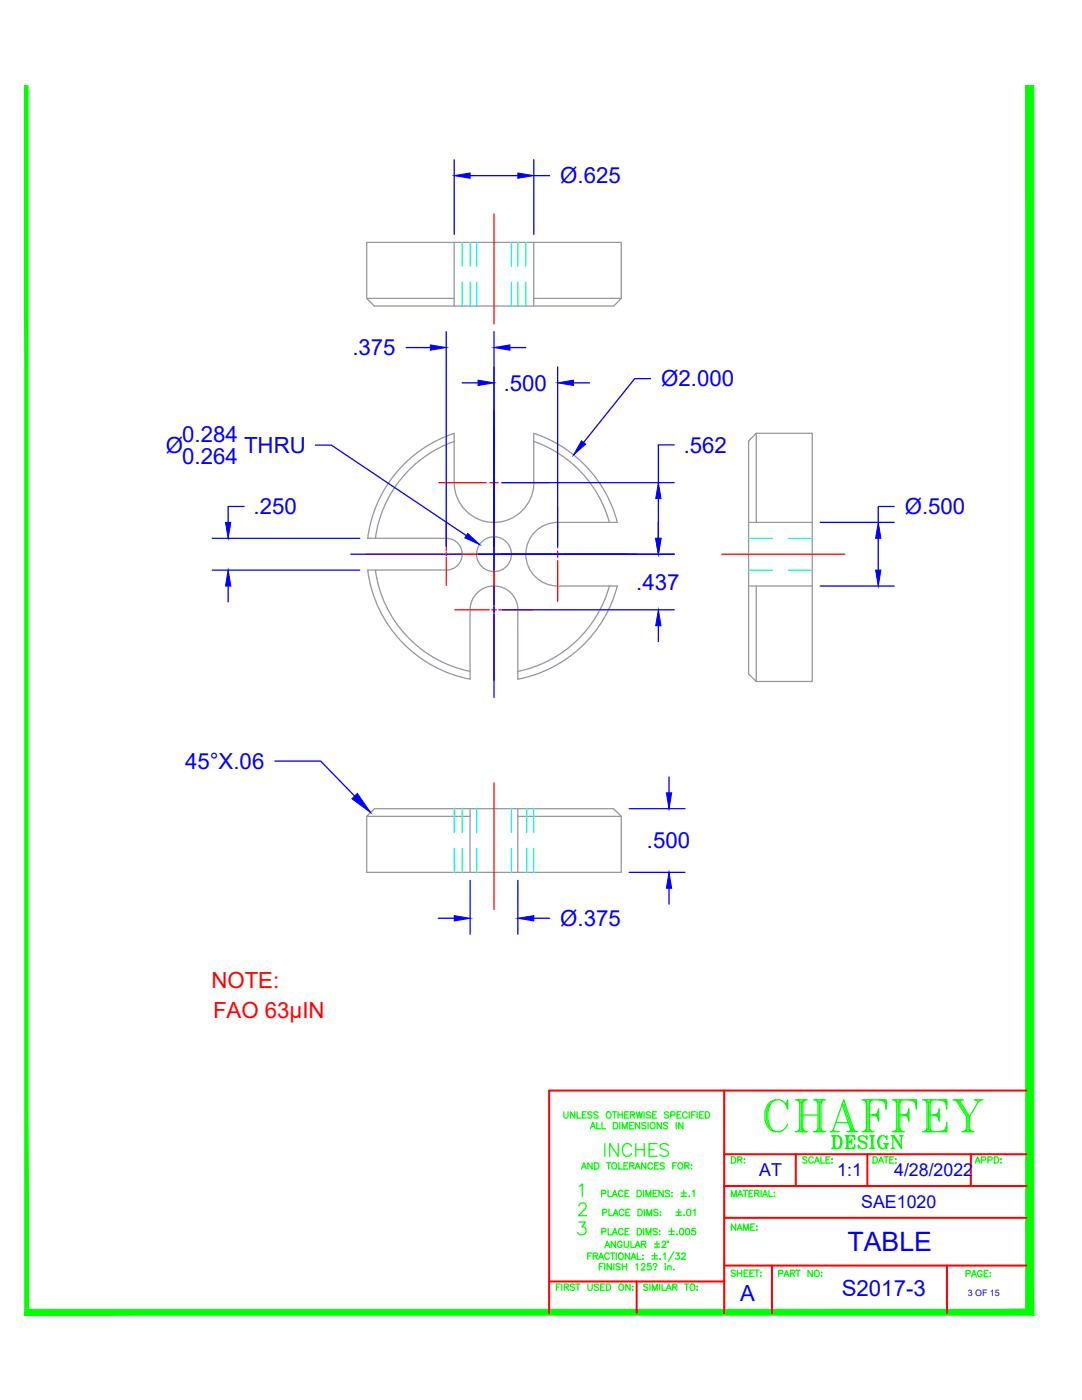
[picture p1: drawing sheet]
<svg xmlns="http://www.w3.org/2000/svg" width="216mm" height="279mm" viewBox="0 0 216 279" stroke-linecap="round" stroke-linejoin="round" font-family="sans-serif">
<!-- layer: OBJECT -->
<g fill="none" stroke="#989898" stroke-width=".25">
<path d="M73.2 59.6v-11.2h50.8v11.2M73.2 59.6l1.5 1.5h47.8l1.5-1.5M73.2 59.6h17.4M90.6 48.4v12.7M106.5 48.4v12.7M106.5 59.6h17.5M90.6 88.1a23.9 23.9 0 0 0-15.7 19.3M106.5 88.1a23.9 23.9 0 0 1 15.1 16.2M150.9 86.5h11.2v49.5h-11.2M150.9 86.5l-1.5 1.5v46.5l1.5 1.5M150.9 86.5v17.8M74.9 113.8a23.9 23.9 0 0 0 18.9 20.2"/>
<path d="M111.3 117h11.9M111.3 116.9a6.3 6.3 0 0 1-6.4-6.3 6.3 6.3 0 0 1 6.4-6.3h11.9a25.4 25.4 0 0 0-16.7-17.8v9.8a7.9 7.9 0 0 1-7.9 8 7.9 7.9 0 0 1-8-8v-9.8a25.4 25.4 0 0 0-17.2 20.9h15.6a3.2 3.2 0 0 1 3.2 3.2 3.2 3.2 0 0 1-3.2 3.2h-15.6a25.4 25.4 0 0 0 20.4 21.7M121.6 117a23.9 23.9 0 0 1-18.3 17M123.2 117a25.4 25.4 0 0 1-19.9 18.5M149.4 104.3h12.7M149.4 117h12.7M150.9 117v19M93.8 121.7a4.8 4.8 0 0 1 4.8-4.8 4.8 4.8 0 0 1 4.7 4.8M93.8 121.7v13.9M103.3 121.7v13.9M73.2 162.9v11.2h50.8v-11.2h-20.7M73.2 162.9l1.5-1.5h47.7l1.6 1.5"/>
<path d="M73.2 162.9h20.6M93.8 161.4v12.7M103.3 161.4v12.7"/>
<circle cx="98.6" cy="110.6" r="3.5"/>
</g>
<!-- layer: CENTER LINE -->
<g fill="none" stroke="#f00" stroke-width=".25">
<path d="M98.6 42.7v22M87.6 96.3h9.4M97.8 96.3h1.6M98.6 85.3v9.4M98.6 95.5v1.6M98.6 97.9v12M100.2 96.3h9.4M73.1 110.6h15.3M88.7 110.6h.7M89 104.4v5.6M89 110.3v.6M89 111.2v5.6"/>
<path d="M89.7 110.6h8.2M98.2 110.6h.7M98.6 110.3v.6M98.6 111.3v9.4M99.3 110.6h10.7M110.6 110.6h1.3M111.3 101.2v8.1M111.3 110v1.2M111.3 111.9v8.1M112.5 110.6h12.5M144 110.6h24.6M90.8 121.7h6.8"/>
<path d="M98.1 121.7h.9M98.6 121.2v1M98.6 122.7v13.1M99.5 121.7h6.9M98.6 156.2v25.3"/>
</g>
<!-- layer: HIDEEN -->
<g fill="none" stroke="#0ff" stroke-width=".25">
<path d="M92.2 48.4v4.7M92.2 56.3v4.8M93.8 48.4v4.7M93.8 56.3v4.8M95.1 48.4v4.7M95.1 56.3v4.8M102.1 48.4v4.7M102.1 56.3v4.8M103.3 48.4v4.7M103.3 56.3v4.8M104.9 48.4v4.7M104.9 56.3v4.8"/>
<path d="M149.4 107.4h4.7M149.4 113.8h4.7M157.3 107.4h4.8M157.3 113.8h4.8M90.6 161.4v4.8M90.6 169.3v4.8M92.2 161.4v4.8M92.2 169.3v4.8M95.1 161.4v4.8M95.1 169.3v4.8M102.1 161.4v4.8M102.1 169.3v4.8"/>
<path d="M105.1 161.4v4.8M105.1 169.3v4.8M106.5 161.4v4.8M106.5 169.3v4.8"/>
</g>
<!-- layer: DIMENSION -->
<g fill="none" stroke="#00f" stroke-width=".25">
<path d="M90.6 31.9v14.9M93.8 35.1h9.5M106.5 31.9v14.9M106.5 35.1h3.2M81.1 69.4h4.8M89 66.2v42.8M92.2 76.4h3.2M98.6 66.2v47.6M101.7 69.4h3.2M111.3 73.2v35.8M114.4 76.4h3.2M129.8 75.6h-3.2l-10.2 12.7"/>
<path d="M62.9 88.8h3.2l26.9 18.1M100.2 96.3h34.3M131.4 99.5v7.9M134.5 88.8h-3.1v7.5M42.4 113.8h29.4M42.4 107.4h29.4M45.5 117v3.1M48.7 101.1h-3.2v3.2M70 110.6h22.2M95.4 110.6h39.1M98.6 117v22.2M163.7 117h14.7"/>
<path d="M163.7 104.3h14.7M175.2 107.4v6.4M178.4 101.1h-3.2v3.2M100.2 121.7h34.3M131.4 124.9v3.1M54.8 151.9h9.2l6.8 7M133.5 155.1v3.1M93.8 175.7v10.7M103.3 175.7v10.7M125.6 174.1h11.1M125.6 161.4h11.1M133.5 177.3v3.1"/>
<path d="M87.5 183.3h3.1M106.5 183.3h3.2"/>
</g>
<g fill="#00f" stroke="#00f" stroke-width=".2">
<path d="M93.3 106.5l2.4 2.2-3-1.4z"/>
<path d="M90.6 35.1l3.2-.6v1.1z"/>
<path d="M103.3 34.5l3.2 .6-3.2 .5z"/>
<path d="M174.7 113.8h1.1l-.6 3.2z"/>
<path d="M175.2 104.3l.6 3.1h-1.1z"/>
<path d="M90.6 182.7l3.2 .6-3.2 .5z"/>
<path d="M103.3 183.3l3.2-.6v1.1z"/>
<path d="M45.5 113.8l.6 3.2h-1.1z"/>
<path d="M45 104.3h1.1l-.6 3.1z"/>
<path d="M130.8 107.4h1.1l-.5 3.2z"/>
<path d="M131.4 121.7l.5 3.2h-1.1z"/>
<path d="M131.4 96.3l.5 3.2h-1.1z"/>
<path d="M133.5 174.1l.5 3.2h-1z"/>
<path d="M133 158.2h1l-.5 3.2z"/>
<path d="M111.3 76.4l3.1-.5v1z"/>
<path d="M95.4 75.9l3.2 .5-3.2 .5z"/>
<path d="M98.6 69.4l3.1-.6v1.1z"/>
<path d="M85.9 68.8l3.1 .6-3.1 .5z"/>
<path d="M116 88l.9 .6-2.4 2.2z"/>
<path d="M70.2 159.4l1.1-1.1 2.7 3.9z"/>
</g>
<path d="M205.5 17.1v245h-200.6" fill="none" stroke="#00f" stroke-width=".2"/>
<!-- layer: dim -->
<g fill="#0f0" stroke="#0f0" stroke-width=".2">
<path d="M204.7 17.1l1.6 245.4v-245.4zM204.7 17.1l1.6 245.4-1.6-1.2zM204.7 261.3l1.1 1.2h.5z"/>
<path d="M4.9 17.1v244.9l.7-.7zM4.9 17.1h.7v244.2z"/>
<path d="M4.9 262.5h200.9l-1.1-1.2zM5.6 261.3h199.1l-199.8 1.2zM5.6 261.3l-.7 .7v.5z"/>
</g>
<!-- layer: TITLE BLOCK -->
<g fill="none" stroke="#f00" stroke-width=".4">
<path d="M144.5 217.6v44.5M204.8 217.6h-95.2v44.5M144.5 236.7h60.3M144.5 230.3h60.3M158.8 230.3v6.4M173.1 230.3v6.4M193.7 230.3v6.4M109.6 255.7h34.9M127 255.7v6.3M144.5 252.6h60.3M144.5 243h60.3M154 252.6v9.5"/>
<path d="M189 252.6v9.5"/>
</g>
<!-- layer: dim -->
<g fill="none" stroke="#0f0" stroke-width=".25">
<path d="M112.5 221.9v.9l.4 .3 .4-.1v-1.1M114.7 221.9v1.2l-.9-1.2v1.2M115.2 221.9v1.2h.7M115.6 236.8l.6-.5v2.5M116 233.3l.5-1.3 .5 1.3M116.2 222.5h.5M116.2 232.9h.6M117 221.9h-.8v1.2h.8M117.8 225.3l.5-1.3 .5 1.3M118 224.8h.6M118.1 222.1l-.3-.2-.5 .2 .1 .3 .7 .3-.1 .4h-.4l-.3-.1M118.1 232v1.3l-.8-1.3v1.3"/>
<path d="M118.6 232h.5a.68 .68 0 0 1 .4 .7 .68 .68 0 0 1-.4 .6h-.5zM119.1 224v1.3h.7M119.3 222.1l-.3-.2-.5 .2 .1 .3 .7 .4v.2l-.3 .1-.5-.1M120.1 238.2l.7-.1v-.4l-.7-.2v1.3M120.1 224v1.3h.7M120.7 228.2v2.6M121 232h.8M121.1 222.1l.1-.2a.59 .59 0 0 1 .7 .6 .59 .59 0 0 1-.7 .6l-.2-.4zM121.3 237.5v1.3h.8M121.4 232v1.3M122.2 238.8l.5-1.3 .4 1.3M122.2 221.9h.8"/>
<path d="M122.2 232.2l.1-.1a.59 .59 0 0 1 .8 .6 .59 .59 0 0 1-.8 .6l-.2-.5zM122.4 238.4h.6M122.4 224h.4a.68 .68 0 0 1 .5 .6 .68 .68 0 0 1-.5 .7h-.4zM122.6 221.9v1.2M123.3 222.5h.9M123.3 221.9v1.2M123.4 228.2v2.6l-1.7-2.6v2.6M123.5 232v1.3h.7M123.7 224v1.3M124.2 225.3v-1.3l.5 1.3 .4-1.3v1.3M124.2 221.9v1.2M124.3 237.8a.46 .46 0 0 0-.5-.3 .46 .46 0 0 0-.4 .5v.3a.46 .46 0 0 0 .4 .5 .46 .46 0 0 0 .5-.3"/>
<path d="M124.5 232.6h.5M124.7 222.5h.4M124.7 238.1h.5M125.3 232h-.8v1.3h.8M125.4 221.9h-.7v1.2h.7M125.5 237.5h-.8v1.3h.8M125.6 224.6h.5M125.7 232.6h.7l.1-.3-.3-.3h-.5v1.3M125.8 222.5l.7-.1 .1-.3-.2-.2h-.6v1.2M126 228.8a.93 .93 0 0 0-1.1-.6 .93 .93 0 0 0-.7 1 1.11 1.11 0 0 0 .2 1.2 1.11 1.11 0 0 0 1.3 .3l.3-.5M126.1 232.6l.4 .7M126.2 222.5l.4 .6"/>
<path d="M126.4 224h-.8v1.3h.8M126.7 233.3l.5-1.3 .5 1.3M126.9 228.2v2.6M126.9 229.4h1.7M126.9 232.9h.6M127 221.9l.3 1.2 .3-1.2 .3 1.2 .3-1.2M127.1 237.5h.5a.68 .68 0 0 1 .4 .7 .68 .68 0 0 1-.4 .6h-.5zM127.6 224v1.3l-.8-1.3v1.3M128.4 237.5v1.3M128.5 221.9v1.2M128.6 228.2v2.6M128.9 232v1.3l-.9-1.3v1.3"/>
<path d="M128.9 224.2l-.3-.2-.6 .2 .2 .3 .7 .4v.2l-.3 .2-.6-.2M128.9 238.8v-1.3l.5 1.3 .5-1.3v1.3M129.3 224v1.3M129.5 229.4h1M129.8 222.1l-.3-.2-.6 .2 .2 .3 .6 .3v.4h-.4l-.4-.1M129.9 224.2l.1-.1a.6 .6 0 0 1 .7 .5 .6 .6 0 0 1-.7 .6l-.3-.4zM130.2 232.3a.46 .46 0 0 0-.5-.3 .46 .46 0 0 0-.4 .5v.3a.46 .46 0 0 0 .4 .5 .46 .46 0 0 0 .5-.3M130.2 222.5h.5M130.3 238.1h.5M130.6 232.6h.5M131 221.9h-.8v1.2h.8M131.1 228.2h-1.6v2.6h1.6"/>
<path d="M131.1 237.5h-.8v1.3h.8M131.4 232h-.8v1.3h.8M132 224v1.3l-.9-1.3v1.3M132.3 237.5v1.3l-.8-1.3v1.3M132.5 232.2l-.3-.2-.5 .2 .1 .3 .7 .3-.1 .5h-.4l-.3-.2M133.2 224.2l-.3-.2-.5 .2 .1 .3 .7 .3-.1 .4-.4 .1-.3-.2M133.4 228.6a.95 .95 0 0 0-.9-.4 .95 .95 0 0 0-.8 .6l.2 .4 1 .4a.62 .62 0 0 1 .5 .4 .62 .62 0 0 1-.3 .7 1.18 1.18 0 0 1-1.4-.3M133.4 222.1l-.3-.2-.5 .2 .1 .3 .7 .3-.1 .4h-.4l-.3-.1M133.6 237.7l-.3-.2-.5 .2 .1 .3 .6 .3v.5h-.4l-.3-.2M133.8 222.5h.8v-.5l-.8-.1v1.2M134 238h.2zM134 238.8h.2z"/>
<path d="M134.2 232.6h.5M134.9 224v1.3M135 232h-.8v1.3M135.1 222.5h.5M135.5 232.1a.6 .6 0 0 1 .8 .6 .6 .6 0 0 1-.8 .6l-.2-.5zM135.9 221.9h-.8v1.2h.8M135.9 238.1h1.1M135.9 238.8h1.1M136.3 224v1.3l-.9-1.3v1.3M136.4 237.5v1.1M136.7 232.6h.7l.1-.3-.3-.3h-.5v1.3M137.1 232.6l.4 .7"/>
<path d="M137.1 222.2a.47 .47 0 0 0-.5-.3 .47 .47 0 0 0-.4 .5v.3a.47 .47 0 0 0 .4 .5 .47 .47 0 0 0 .5-.3M137.5 238.8h.1zM137.5 221.9v1.2M137.9 232.5h.1zM137.9 233.3h.1zM138 222.5h.5M138.2 237.8l.3-.3v1.3M138.8 221.9h-.8v1.2M139.1 221.9v1.2M139.6 222.5h.5M140.4 221.9h-.8v1.2h.8M140.7 221.9h.5a.68 .68 0 0 1 .4 .6 .68 .68 0 0 1-.4 .6h-.5z"/>
<path d="M145.9 238.8v-1.2l.5 1.2 .5-1.2v1.2M147.2 238.8l.5-1.2 .5 1.2M147.4 238.4h.6M148.3 237.6h.8M148.7 237.6v1.2M149.5 238.2h.4M150.2 237.6h-.7v1.2h.7M150.6 238.2l.7-.1 .1-.4-.8-.1v1.2M151 238.2l.4 .6M151.9 237.6v1.2M152.2 238.8l.5-1.2 .4 1.2M152.4 238.4h.6"/>
<path d="M153.4 237.6v1.2h.8M154.5 238h.1zM154.5 238.7v.1zM161 231l-.3-.1-.5 .1 .1 .3 .6 .3 .1 .2v.1l-.3 .2-.5-.2M162.3 231.2a.47 .47 0 0 0-.6-.3 .47 .47 0 0 0-.3 .4 .52 .52 0 0 0 .1 .7 .52 .52 0 0 0 .7-.1l.1-.1M162.5 232.1l.5-1.2 .5 1.2M162.7 231.7h.6M111 256.9h.5M111.8 256.3h-.8v1.2M112.1 256.3v1.2M112.6 256.9l.7-.1 .1-.4-.8-.1v1.2M113 256.9l.4 .6"/>
<path d="M114.6 256.4l-.3-.1-.5 .1 .1 .3 .6 .3 .1 .2v.1l-.3 .2-.5-.2M114.9 256.3h.8M115.3 256.3v1.2M115.5 243.9h1.3l-.7 1a.81 .81 0 0 1 .9 .9 .81 .81 0 0 1-1.1 .6l-.4-.1-.3-.3M115.5 240.7l.3-.5 .7-.1a.63 .63 0 0 1 .3 1l-1.4 1.5h1.7M117.3 250.7h.5M117.3 256.3v.9l.4 .3 .4-.2 .1-1M118.1 250.1h-.8v1.2M118.4 250.7l.7-.1 .1-.4-.8-.1v1.2M118.8 250.7l.4 .6M119.4 256.4l-.3-.1-.5 .1 .1 .3 .6 .3 .1 .2v.1l-.3 .2-.5-.2M119.5 251.3l.4-1.2 .5 1.2"/>
<path d="M119.6 252.8h.5M119.6 250.9h.6M119.9 256.9h.4M120.1 245.8h.7l.1-.5-.8-.1v1.2M120.2 242h.8v-.5l-.8-.1v1.2M120.4 252.2h-.8v1.2M120.6 256.3h-.7v1.2h.7M120.7 252.2v1.2M120.7 249l.5-1.3 .5 1.3M120.9 248.5h.6M121 256.3h.4a.68 .68 0 0 1 .5 .6 .68 .68 0 0 1-.5 .6h-.4zM121.4 245.2v1.2h.7"/>
<path d="M121.5 241.4v1.2h.7M121.6 250.4a.47 .47 0 0 0-.6-.3 .47 .47 0 0 0-.3 .4 .52 .52 0 0 0 .1 .7 .52 .52 0 0 0 .7 0l.1-.2M121.8 250.1h.9M122 252.2v1.2l-.9-1.2v1.2M122.2 246.4l.5-1.2 .5 1.2M122.2 250.1v1.2M122.4 242.6l.4-1.2 .5 1.2M122.4 246h.6M122.5 252.2v1.2M122.5 242.2h.6M122.8 247.7v1.3l-.8-1.3v1.3M123 250.1v1.2"/>
<path d="M123.5 250.2a.58 .58 0 0 1 .8 .1 .58 .58 0 0 1-.1 .9 .58 .58 0 0 1-.8-.1 .58 .58 0 0 1 .1-.9zM123.6 256.4a.58 .58 0 0 1 .8 .1 .58 .58 0 0 1-.1 .8 .58 .58 0 0 1-.8 0 .58 .58 0 0 1 .1-.9zM123.7 252.4l-.3-.2-.5 .2 .1 .3 .7 .4v.2l-.3 .1-.5-.1M124.1 248a.47 .47 0 0 0-.5-.3 .47 .47 0 0 0-.4 .5 .52 .52 0 0 0 .2 .7 .52 .52 0 0 0 .7-.1v-.3h-.3M124.2 252.2v1.2M124.2 252.8h.8M124.3 245.5a.47 .47 0 0 0-.5-.3 .47 .47 0 0 0-.4 .4v.4a.47 .47 0 0 0 .4 .4 .47 .47 0 0 0 .5-.3M124.5 241.7a.46 .46 0 0 0-.6-.3 .46 .46 0 0 0-.3 .4v.3a.46 .46 0 0 0 .3 .5 .46 .46 0 0 0 .6-.3M124.6 247.7v.9l.3 .4 .4-.2 .1-1.1M124.7 245.8h.5M124.9 242h.5M125 252.2v1.2"/>
<path d="M125.5 245.2h-.8v1.2h.8M125.6 250.1v1.2l-.8-1.2v1.2M125.7 241.4h-.8v1.2h.8M125.7 256.3v1.2l-.8-1.2v1.2M125.9 247.7v1.3h.7M125.9 251.3l.5-1.2 .5 1.2M126.1 250.9h.6M126.2 256.7h.1zM126.2 257.5h.1zM126.7 249l.5-1.3 .5 1.3M126.9 252.4l.3-.2v1.2M126.9 248.5h.6"/>
<path d="M127.2 245.2h.4a.68 .68 0 0 1 .4 .6 .68 .68 0 0 1-.4 .6h-.4zM127.2 250.1v1.2h.7M127.3 241.4h.4a.68 .68 0 0 1 .5 .6 .68 .68 0 0 1-.5 .6h-.4zM128 252.5l.2-.3h.3l.2 .2-.2 .4-.6 .6h.9M128 248.3h.7l.2-.4-.3-.2h-.6v1.3M128.2 251.3h.1zM128.3 250.5v.1zM128.4 245.2v1.2M128.4 248.3l.5 .7M128.6 241.4v1.2M128.9 246.4v-1.2l.5 1.2 .5-1.2v1.2M129.1 242.6v-1.2l.4 1.2 .5-1.2v1.2"/>
<path d="M129.3 256.4l-.3-.1-.6 .1 .1 .3 .6 .3 .2 .2v.1l-.3 .2-.6-.2M129.7 256.3v1.2M129.9 252.2h-.6l-.1 .5a.45 .45 0 0 1 .7 0 .45 .45 0 0 1-.1 .7 .45 .45 0 0 1-.7-.2M130.1 250.6h1.1M130.1 251.3h1.1M130.2 257.5v-1.2l.5 1.2 .4-1.2v1.2M130.3 252.5l.3-.3 .4 .1v.4l-.3 .1v.2M130.6 248.3h1M130.6 248.9h1M130.6 253.4h.2zM130.6 250.1v1.1M131.1 247.7v1.1"/>
<path d="M131.2 245.3l-.4-.1-.5 .1 .1 .3 .8 .5v.2l-.4 .1-.5-.1M131.3 241.5l-.3-.1-.5 .1 .1 .3 .6 .3v.5h-.4l-.3-.2M131.6 245.6h.1zM131.6 246.4h.1zM131.6 256.3v1.2M131.7 251.3h.1zM131.7 241.8h.2zM131.7 242.6h.2zM132.1 256.3v1.2h.7M132.1 248l.3-.3h.2l.2 .2-.1 .5-.6 .6h.8M132.4 250.3l.3-.2v1.2M132.8 252.2v.1z"/>
<path d="M132.8 252.7v.7M133 257.5l.4-1.2 .5 1.2M133.1 257.1h.6M133.2 252.8l.3-.2 .3 .1 .1 .7M133.2 252.6v.8M133.5 245.7h1M133.5 246.4h1M134 245.2v1.1M134.2 256.9l.8-.1v-.4l-.8-.1v1.2M134.4 253.4h.1zM134.4 249.8l-1 2M134.6 256.9l.5 .6"/>
<path d="M134.9 250.1h.6l-.3 .4a.42 .42 0 0 1 .3 .7 .42 .42 0 0 1-.7-.1M134.9 241.9h1.1M134.9 242.6h1.1M135.1 246.3v.1zM135.4 241.4v1M135.7 245.2a.4 .4 0 0 1 .7 .2v.3a.55 .55 0 0 1-.5 .7 .81 .81 0 0 1-.2-1.2zM136 250.4l.3-.3h.2l.2 .2-.1 .4-.6 .6h.8M136.4 242.6h.2zM136.6 256.3h.8M137 245.2h.1a.66 .66 0 0 1 .5 .6 .66 .66 0 0 1-.5 .6 .8 .8 0 0 1-.1-1.2zM137 256.3v1.2M137.2 241.4h.2a.66 .66 0 0 1 .4 .6 .66 .66 0 0 1-.4 .6 .8 .8 0 0 1-.2-1.2z"/>
<path d="M137.8 256.4a.6 .6 0 0 1 .9 .4 .6 .6 0 0 1-.7 .7l-.3-.5zM138.4 241.6l.3-.2v1.2M138.7 245.2h-.6l-.1 .5a.45 .45 0 0 1 .7 0 .45 .45 0 0 1 0 .7 .45 .45 0 0 1-.7-.2M139.1 256.7h.1zM139.1 257.5h.1zM146.7 253.7l-.3-.2-.5 .2 .1 .3 .7 .4v.2l-.3 .1-.5-.1M147.2 253.5v1.2M147.2 254.1h.8M148 253.5v1.2M148.5 254.1h.5M149.3 253.5h-.8v1.2h.8M149.6 254.1h.5"/>
<path d="M150.4 253.5h-.8v1.2h.8M150.6 253.5h.8M151 253.5v1.2M151.8 254h.1zM151.8 254.7h.1zM155.4 254.2l.7-.1 .1-.2v-.3l-.8-.1v1.3M156.5 254.8l.4-1.3 .5 1.3M156.6 254.3h.6M157.7 254.1l.8-.1v-.4l-.8-.1v1.3M158.2 254.1l.4 .7M158.8 253.5h.9M159.2 253.5v1.3"/>
<path d="M162.1 253.5v1.3l-.9-1.3v1.3M162.6 253.7a.58 .58 0 0 1 .8 .1 .58 .58 0 0 1 0 .8 .58 .58 0 0 1-.9-.1 .58 .58 0 0 1 .1-.8zM163.9 254h.1zM163.9 254.7h.1zM192.8 254.2l.7-.1 .1-.1v-.3l-.8-.2v1.3M193.9 254.8l.4-1.3 .5 1.3M194 254.4h.6M196 253.8a.46 .46 0 0 0-.6-.3 .46 .46 0 0 0-.3 .5v.3a.45 .45 0 0 0 .4 .5 .45 .45 0 0 0 .5-.5h-.3M196.4 254.1h.5M197.2 253.5h-.8v1.3h.8M197.5 254h.2zM197.5 254.7h.2z"/>
<circle cx="133.3" cy="247.8" r=".12"/>
</g>
<text font-size="10.6" fill="#0f0" x="151.3" y="227.2">CHAFFEY</text>
<text font-size="5.7" fill="#0f0" x="164.7" y="230.4">DESIGN</text>
<text font-size="5.3" fill="#00f" x="169.1" y="249.7">TABLE</text>
<g font-size="4.4" fill="#00f">
<text x="111.8" y="36.6">Ø.625</text>
<text x="70.3" y="70.9">.375</text>
<text x="100.5" y="78">.500</text>
<text x="131.9" y="77.1">Ø2.000</text>
<text x="36.4" y="88.2">0.284</text>
<text x="33.1" y="90.4">Ø</text>
<text x="36.4" y="92.5">0.264</text>
<text x="48.7" y="90.4">THRU</text>
<text x="136.4" y="90.3">.562</text>
<text x="50.6" y="102.6">.250</text>
<text x="180.5" y="102.6">Ø.500</text>
<text x="127" y="117.7">.437</text>
<text x="36.9" y="153.5">45°X.06</text>
<text x="129.1" y="169.3">.500</text>
<text x="111.8" y="184.8">Ø.375</text>
<text x="147.7" y="259.7">A</text>
<text x="168" y="258.7">S2017-3</text>
</g>
<g font-size="4.4" fill="#f00">
<text x="42.2" y="197.3">NOTE:</text>
<text x="42.5" y="203.3">FAO 63µIN</text>
</g>
<g font-size="4" fill="#0f0">
<text x="144.6" y="233.2">DR:</text>
<text x="193.3" y="233.2">APPD:</text>
<text x="144.6" y="246.6">NAME:</text>
</g>
<g font-size="3.5" fill="#00f">
<text x="151.5" y="234.7">AT</text>
<text x="167.1" y="234.7">1:1</text>
<text x="178.4" y="234.8">4/28/2022</text>
<text x="171.8" y="241.1">SAE1020</text>
</g>
<text font-size="1.8" fill="#00f" x="193.1" y="258.6">3 OF 15</text>
</svg>
